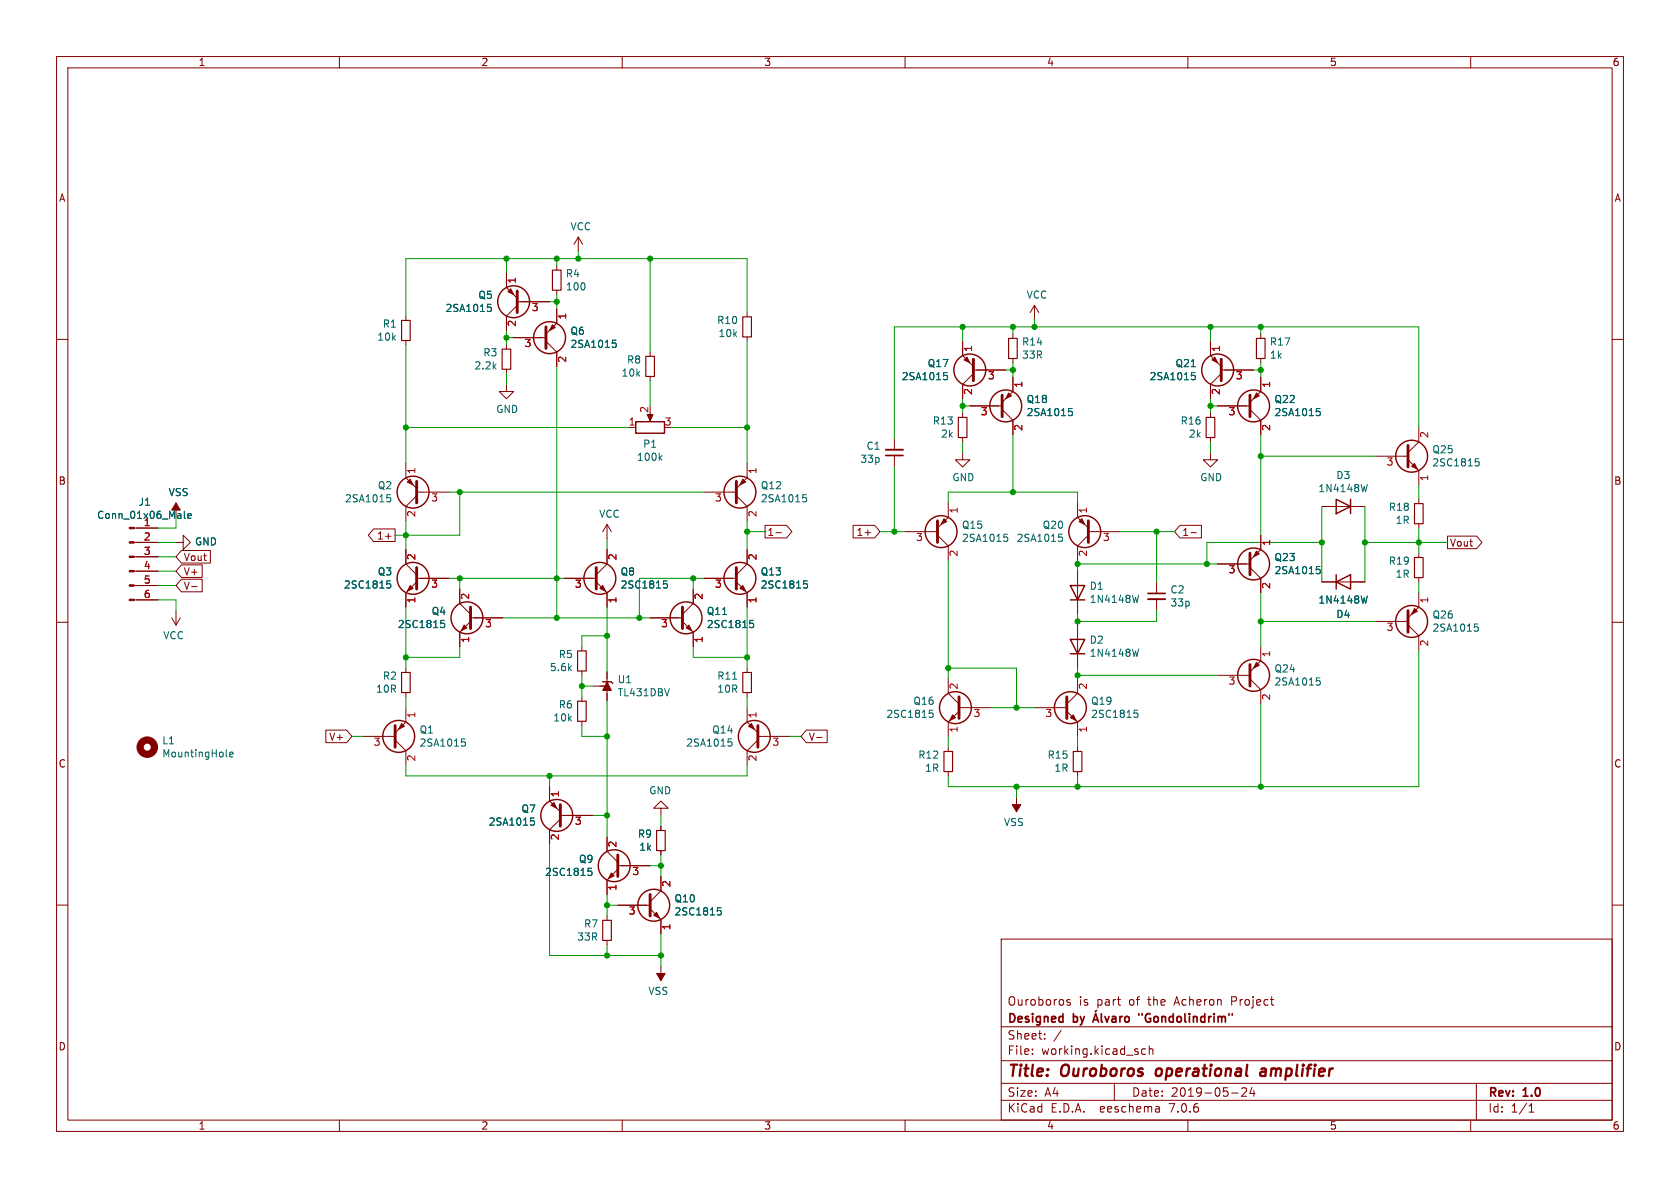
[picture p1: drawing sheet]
<svg xmlns="http://www.w3.org/2000/svg" width="297mm" height="210mm" viewBox="0 0 297 210" stroke-linecap="round" stroke-linejoin="round" font-family="sans-serif">
<g fill="none" stroke="#840000" stroke-width=".18">
<path d="M10 10h277v190h-277zM12 12h273v186h-273zM60 10v2M110 10v2M160 10v2M210 10v2M260 10v2M10 60h2M71.8 55.9v.7M89.5 48.3v2.5l1.9 1.9M90.8 59.7h5.7M91.4 54l-1.9 1.9v2.5"/>
<path d="M91.4 53.3h5.8M98.4 54.6v2.6l-1.9 1.9M98.4 47v.8M98.4 51.3v.8M102.2 41.9l-.7 1.3M102.2 41.9v2.6M102.2 41.9l.8 1.3M132.1 55.2v.8M132.1 59.6v.7M179.1 59.1v.7M182.9 54l-.8 1.2M182.9 54v2.5"/>
<path d="M182.9 54l.7 1.2M222.9 59.1v.7M285 60h2M71.8 60.2v.8M89.5 67.9v1.3h1.3l-1.3 1.3-1.2-1.3h1.2M89.5 61v.7M89.5 65.3v.7M96.5 60.3l1.9 1.9v2.6M111.1 75.6h1.3M114.9 62.2v.8M114.9 66.5v.8M114.9 73v1"/>
<path d="M158.1 77.5v2M170.2 60.3v2.6l1.9 1.9M170.2 73v.8M170.2 77.3v.8M171.4 71.8h5.8M172.1 65.4h5.7M172.1 66l-1.9 1.9v2.6M177.2 72.4l1.9 1.9v2.5M179.1 63.4v.7M179.1 66.7v2.5l-1.9 1.9M214 60.3v2.6l1.9 1.9M214 73v.8"/>
<path d="M214 77.3v.8M215.3 71.8h5.7M215.9 65.4h5.7M215.9 66l-1.9 1.9v2.6M221 72.4l1.9 1.9v2.5M222.9 63.4v.7M222.9 66.7v2.5l-1.9 1.9M250.8 75.6v2.5l-1.9 1.9M23.7 98.4h4.2M23.7 95.9h4.2M23.7 93.3h4.2M31.1 95.9h1.3v-1.3l1.3 1.3-1.3 1.3v-1.3"/>
<path d="M31.1 88.9v2.5M32.1 99.9h3.6v2.2h-3.6l-1-1.1zM32.1 97.3h5.1v2.2h-5.1l-1-1.1zM66.1 93.5h3.7v2.2h-3.7l-1-1.1zM68.2 94.8h.9M71.8 81.9v2.6l1.9 1.9M71.8 97.2v2.5l1.9 1.9M73.7 87h5.7M73.7 87.6l-1.9 1.9v2.6M107.3 92.7v2.6M107.3 97.2v2.5l-1.9 1.9M107.3 92.7l-.7 1.3"/>
<path d="M107.3 92.7l.8 1.3M124.5 87h5.7M130.2 87.6l1.9 1.9v2.6M132.1 81.9v2.6l-1.9 1.9M132.1 97.2v2.5l-1.9 1.9M135.3 92.9h3.8l.9 1.1-.9 1.1h-3.8zM137.2 94.2h1M150.8 92.9h3.8l1 1.1-1 1.1h-3.8zM152.9 94.2h1M158.1 80.5v2.1M160 94h5.7M165.7 94.6l1.9 1.9v2.6"/>
<path d="M167.6 88.9v2.5l-1.9 1.9M170.2 80v1.3h1.2l-1.2 1.3-1.3-1.3h1.3M190.5 88.9v2.5l1.9 1.9M192.4 94.6l-1.9 1.9v2.6M192.4 94h5.7M208.6 92.9h3.8v2.2h-3.8l-1-1.1zM210.5 94.2h1M214 80v1.3h1.3l-1.3 1.3-1.3-1.3h1.3M215.3 99.7h5.7M222.9 94.6v2.6l-1.9 1.9M233.7 89.5h7.6M243.2 80.6h5.6"/>
<path d="M248.9 81.3l1.9 1.9v2.5M250.8 88.3v.7M250.8 92.6v.7M250.8 97.8v.8M255.9 94.8h5.1l1 1.1-1 1.1h-5.1zM10 110h2M23.7 106h4.2M23.7 103.5h4.2M23.7 101h4.2M30.4 109.2l.7 1.3M31.1 108v2.5M31.9 109.2l-.8 1.3"/>
<path d="M32.1 102.4h3.6v2.2h-3.6l-1-1.1zM33.9 103.7h.9M71.8 118.1v.8M73.7 102.9l-1.9 1.9v2.5M73.8 102.2h5.6M81.3 104.1v2.6l1.9 1.9M83.2 109.9l-1.9 1.9v2.5M83.3 109.2h5.6M99.7 102.2h5.6M102.9 114.3v.8M102.9 118.6v.8M105.4 102.9l1.9 1.9v2.5"/>
<path d="M114.9 109.2h5.6M120.6 109.9l2 1.9v2.5M122.6 104.1v2.6l-2 1.9M124.5 102.2h5.5M130.2 102.9l1.9 1.9v2.5M132.1 118.1v.8M190.5 101v7.6M190.5 110.5v7.6M204.5 102.9v2M204.5 105.9v2.1M215.3 119.4h5.7M221 100.3l1.9 1.9v2.6"/>
<path d="M222.9 114.3v2.5l-1.9 1.9M233.7 102.9h7.6M243.2 109.9h5.7M248.9 110.5l1.9 1.9v2.5M250.8 102.1v.8M250.8 104.8v2.5l-1.9 1.9M285 110h2M57.6 129.1h3.7l.9 1.1-.9 1.1h-3.7zM64.1 130.2h5.7M69.8 130.8l2 1.9v2.6M71.8 122.4v.8M71.8 125.1v2.5l-2 1.9"/>
<path d="M97.2 139.1v2.5l1.9 1.9M102.9 123.2v.8M102.9 127.5v.8M104.8 121.3h2.5M107.3 120v-1.3v5.1v-1.2M132.1 122.4v.8M132.1 125.1v2.5l1.9 1.9M134 130.8l-1.9 1.9v2.6M134 130.2h5.7M142.6 129.1h3.6v2.2h-3.6l-1-1.1zM144.4 130.4h.9M167.6 120v2.6l1.9 1.9"/>
<path d="M167.6 132.1v.7M167.6 136.4v.8M169.5 125.7l-1.9 1.9v2.6M169.7 125.1h5.6M182.9 125.1h5.6M188.6 125.7l1.9 1.9v2.6M190.5 120v2.6l-1.9 1.9M190.5 132.1v.7M190.5 136.4v.8M221 120l1.9 1.9v2.6M10 160h2M99.1 144.1h5.7"/>
<path d="M99.1 144.8l-1.9 1.9v2.5M107.3 148v2.5l1.9 1.9M109.2 153.7l-1.9 1.9v2.5M109.3 153h5.6M116.8 142.9h1.3l-1.3-1.3-1.2 1.3h1.2v1.2M116.8 154.9v2.6l-1.9 1.9M116.8 146.1v.7M116.8 150.4v.7M179.7 141v2.5M285 160h2M107.3 161.9v.8M107.3 166.2v.8"/>
<path d="M109.2 160h5.6M114.9 160.7l1.9 1.9v2.5M116.8 170.8v2.6M177 166h108v32h-108zM189.2 176.8l-.4-.1-.2 .2 .1 .2 .5 .2v.3h-.6M60 198v2M110 198v2M160 198v2M177 194.5h108M177 191.5h108M177 187.5h108M177 181.5h108"/>
<path d="M182.5 186.3v.1M182.5 185.5v.1M184.7 183.6v.1M184.7 182.8v.1M187.6 182.1l-1.3 2M197 191.5v3M202.5 185.5l-.4-.1-.3 .3v.4l.2 .2h.5M203.2 185.5l.2-.1 .3 .1 .1 .9M203.2 184.9v1.5M204.9 195.7l.1 .9M205 196.5l-.2 .1M205 196h-.2"/>
<path d="M210 198v2M217.7 193.2h1.2M220.3 192.4v.5l-.8 .9h.9M221.3 192.2l-.3 1.1h.9M221.7 192.8v1M260 198v2M261 191.5v6.5M270.3 196.6h.9M270.3 195.5l.4-.4v1.5"/>
</g>
<path d="M204.5 189.1l-.2 .7 .3 .4M223 189l.2-.1 .5 .1M223.8 189.4h-.7a.4 .4 0 0 0-.3 .4 .4 .4 0 0 0 .2 .4l.7-.1" fill="none" stroke="#840000" stroke-width=".4"/>
<g fill="none" stroke="#840000" stroke-width=".3">
<path d="M156.6 80.5h3M202.9 104.9h3.1M194.7 179.2v1.3l.2 .2M195.3 179.7l.4 1 .4-1M196.6 179.8h.6l.1 .9M198 179.7v1M198.4 179.7l-.3 .1-.1 .2M198.9 179.8l.2-.1 .5 .1v.6l-.1 .2-.4 .1-.2-.2zM201.3 179.2v.3M201.9 179.2v.3M193.2 180.7l.5-1.5 .5 1.5M193.3 180.3h.8"/>
<path d="M197.3 180l-.5 .1a.29 .29 0 0 0-.3 .3 .29 .29 0 0 0 .3 .3l.5-.1"/>
</g>
<g fill="none" stroke="#840000" stroke-width=".2">
<path d="M71 56.6h1.5v3.6h-1.5zM97.7 47.8h1.5v3.5h-1.5zM131.3 56h1.5v3.6h-1.5zM178.3 59.8h1.5v3.6h-1.5zM222.1 59.8h1.5v3.6h-1.5zM88.8 61.7h1.5v3.6h-1.5zM114.2 63h1.5v3.5h-1.5zM169.4 73.8h1.5v3.5h-1.5zM213.2 73.8h1.6v3.5h-1.6zM250.1 89h1.5v3.6h-1.5zM250.1 98.6h1.5v3.5h-1.5zM71 118.9h1.5v3.5h-1.5z"/>
<path d="M102.1 115.1h1.5v3.5h-1.5zM131.3 118.9h1.5v3.5h-1.5zM102.1 124h1.5v3.5h-1.5zM166.9 132.8h1.5v3.6h-1.5zM189.7 132.8h1.6v3.6h-1.6zM116.1 146.8h1.5v3.6h-1.5zM106.6 162.7h1.5v3.5h-1.5z"/>
</g>
<g fill="none" stroke="#006464" stroke-width=".18">
<path d="M86.2 53.8h.6M86.3 54.3h.3l.3 .2-.1 .4-.5 .2M108.3 60.1h.6M108.4 60.6h.3l.3 .3-.2 .5h-.4M166.9 65.9h.6M167 66.3h.3l.2 .3v.4l-.5 .1M188.9 72.2h.6M189.1 72.7h.3l.2 .2-.1 .5-.4 .1M210.7 65.9h.6M210.8 66.3h.3l.2 .3v.4l-.5 .1M232.7 72.2h.7M232.9 72.7h.3l.2 .2-.1 .5-.4 .1"/>
<path d="M32.6 90.4v1.1l.2 .1M33.2 91.2l.6-.1-.1-.2-.3-.1-.2 .2 .1 .6h.4M68.4 87.4h.6M68.5 87.9h.3l.3 .3-.1 .4-.5 .1M116.7 80.9l.3 .5M117 80.5l-.5 .5M141.9 87.4h.6M142.1 87.9h.3l.2 .3-.1 .5h-.4M177.5 94.4h.6M177.6 94.9h.3l.3 .3-.2 .4-.4 .1M187.2 94.4h.6M187.3 94.9h.3l.2 .3v.4l-.5 .1"/>
<path d="M241.7 85.6l-.3 1.3M260.8 81.1h.6M261 81.6h.3l.2 .2-.1 .4-.4 .2M68.4 102.7h.6M68.5 103.2h.3l.3 .2-.1 .4-.5 .2M78 109.7h.6M78.1 110.2h.3l.2 .2v.4l-.5 .1M117.3 102.7h.6M117.5 103.2h.3l.2 .2-.1 .5-.4 .1M132.6 109.7h.6M132.7 110.2h.3l.2 .2-.1 .5h-.4M142.1 102.7h.6"/>
<path d="M142.2 103.2h.3l.3 .2-.2 .5-.4 .1M201.3 105.2l-.3 1.3M201.3 114.8l-.3 1.2M232.7 100.1h.7M232.7 119.8h.7M232.9 100.6h.3l.2 .3-.1 .5h-.4M241.7 105.4l-.3 1.2M260.7 110.3h.6M260.8 110.8h.3l.3 .2-.2 .5-.4 .1M40 133.6l.2 .2M40.6 133.4l.6-.1-.1-.3h-.3l-.2 .1 .1 .6h.4M81.6 130.6h.6"/>
<path d="M81.7 131.1h.3l.3 .3-.1 .4-.5 .1M128.8 130.6h.6M128.9 131.1h.3l.2 .3v.4l-.5 .1M129.5 120.1h.8M164.3 125.5h.6M164.4 126h.3l.3 .3-.1 .4-.5 .1M200.5 125.5h.6M200.6 126h.3l.3 .3-.1 .5h-.5M232.9 120.3h.3l.2 .3-.1 .4-.4 .1M93.8 144.6h.6M93.9 145.1h.3l.3 .2-.1 .4-.5 .2M104 153.5h.6"/>
<path d="M104.1 154h.3l.3 .2-.1 .4-.5 .2M126.9 160.5h.6M127 161h.3l.2 .2-.1 .5h-.4"/>
</g>
<circle cx="26" cy="132.1" r="1.27" fill="none" stroke="#840000" stroke-width="1.3"/>
<g fill="#840000" stroke="#840000" stroke-width=".51">
<path d="M73.7 85.1v3.8z"/>
<path d="M134 128.3v3.8z"/>
<path d="M99.1 142.2v3.9z"/>
<path d="M172.1 63.5v3.8z"/>
<path d="M177.2 69.9v3.8z"/>
<path d="M130.2 85.1v3.8z"/>
<path d="M69.8 128.3v3.8z"/>
<path d="M91.4 51.4v3.8z"/>
<path d="M96.5 57.8v3.8z"/>
<path d="M215.9 63.5v3.8z"/>
<path d="M192.4 92.1v3.8z"/>
<path d="M221 97.8v3.8z"/>
<path d="M221 117.5v3.8z"/>
<path d="M165.7 92.1v3.8z"/>
<path d="M221 69.9v3.8z"/>
<path d="M248.9 108v3.8z"/>
</g>
<g fill="#840000" stroke="#840000" stroke-width=".18">
<path d="M72 85.2l.5-.5 .5 1z"/>
<path d="M72.5 103.5l.5 .5-1 .5z"/>
<path d="M178.9 142.2h1.6l-.8 1.3z"/>
<path d="M132.3 128.4l.5-.5 .5 1z"/>
<path d="M130.8 104l.5-.5 .5 1z"/>
<path d="M97.4 142.4l.5-.5 .5 1z"/>
<path d="M82 110.5l.5 .5-1 .5z"/>
<path d="M108.1 154.3l.5 .5-1 .5z"/>
<path d="M170.9 63.1l.5 1-1-.5z"/>
<path d="M178.3 69.5l.5 .5-1 .5z"/>
<path d="M131.3 84.7l.5 .5-1 .5z"/>
<path d="M116.1 161.3l.5 1-1-.5z"/>
<path d="M71 127.9l.5 .5-1 .5z"/>
<path d="M121.3 111l.5-.5 .5 1z"/>
<path d="M106 104l.6-.5 .5 1z"/>
<path d="M22.9 105.9h.8v.3h-.8z"/>
<path d="M22.9 103.4h.8v.2h-.8z"/>
<path d="M22.9 100.8h.8v.3h-.8z"/>
<path d="M22.9 98.3h.8v.3h-.8z"/>
<path d="M22.9 95.8h.8v.2h-.8z"/>
<path d="M22.9 93.2h.8v.3h-.8z"/>
<path d="M31.1 88.9l.8 1.3h-1.5z"/>
<path d="M116.1 172.1h1.5l-.8 1.3z"/>
<path d="M89.8 51.6l.5-.5 .5 1z"/>
<path d="M107.3 120.5l.8 1.5h-1.5z"/>
<path d="M114.4 73.3h1l-.5 1.1z"/>
<path d="M97.7 57.4l.5 .5-1 .5z"/>
<path d="M214.2 63.6l.6-.5 .5 1z"/>
<path d="M191.3 91.7l.5 1-1-.5z"/>
<path d="M222.1 97.4l.5 .5-1 .5z"/>
<path d="M222.1 117.1l.5 .5-1 .5z"/>
<path d="M166.9 91.7l.5 .5-1 .5z"/>
<path d="M249.6 82.4l.5-.5 .5 1z"/>
<path d="M222.1 69.5l.5 .5-1 .5z"/>
<path d="M250.1 107.6l.5 .5-1 .5z"/>
<path d="M189.2 126.9l.5-.5 .5 1z"/>
<path d="M168.4 126.4l.5 .5-1 .5z"/>
</g>
<g fill="none" stroke="#840000" stroke-width=".25">
<path d="M112.4 74.5h5.1v2.1h-5.1zM236.2 88.3l2.6 1.2-2.6 1.3zM238.8 88.3v2.5M189.2 103.5h2.6l-1.3 2.5zM189.2 113h2.6l-1.3 2.6zM189.2 106h2.6M189.2 115.6h2.6M236.2 102.9l2.6-1.3v2.5zM236.2 101.6v2.5M106.6 120.5h1.5l.2 .3"/>
<circle cx="90.8" cy="53.3" r="2.82"/>
<circle cx="97.2" cy="59.7" r="2.82"/>
<circle cx="171.4" cy="65.4" r="2.82"/>
<circle cx="177.8" cy="71.8" r="2.82"/>
<circle cx="215.3" cy="65.4" r="2.82"/>
<circle cx="221.6" cy="71.8" r="2.82"/>
<circle cx="73" cy="87" r="2.82"/>
<circle cx="130.8" cy="87" r="2.82"/>
<circle cx="166.4" cy="94" r="2.82"/>
<circle cx="191.8" cy="94" r="2.82"/>
<circle cx="221.6" cy="99.7" r="2.82"/>
<circle cx="249.6" cy="80.6" r="2.82"/>
<circle cx="73" cy="102.2" r="2.82"/>
<circle cx="82.5" cy="109.2" r="2.82"/>
<circle cx="106" cy="102.2" r="2.82"/>
<circle cx="121.3" cy="109.2" r="2.82"/>
<circle cx="130.8" cy="102.2" r="2.82"/>
<circle cx="221.6" cy="119.4" r="2.82"/>
<circle cx="249.6" cy="109.9" r="2.82"/>
<circle cx="70.5" cy="130.2" r="2.82"/>
<circle cx="133.3" cy="130.2" r="2.82"/>
<circle cx="168.9" cy="125.1" r="2.82"/>
<circle cx="189.2" cy="125.1" r="2.82"/>
<circle cx="98.4" cy="144.1" r="2.82"/>
<circle cx="108.6" cy="153" r="2.82"/>
<circle cx="115.6" cy="160" r="2.82"/>
</g>
<path d="M248.9 78.7v3.9M73.7 100.3v3.8M83.2 107.3v3.8M105.4 100.3v3.8M120.6 107.3v3.8M130.2 100.3v3.8M169.5 123.2v3.8M188.6 123.2v3.8M109.2 151.1v3.8M114.9 158.1v3.8" fill="none" stroke="#840000" stroke-width=".51"/>
<path d="M156.6 79.5h3M202.9 105.9h3.1" fill="none" stroke="#840000" stroke-width=".33"/>
<g fill="none" stroke="#009600" stroke-width=".18">
<path d="M89.5 45.7v2.6M89.5 58.4v2.6M89.5 59.7h1.3M97.2 53.3h1.2M98.4 45.7v1.3M98.4 52.1v2.5M102.2 44.5v1.2M114.9 45.7v16.5M132.1 55.2v-9.5h-60.3v10.2M170.2 57.8v2.5M179.1 57.8v1.3M182.9 56.5v1.3"/>
<path d="M214 57.8v2.5M222.9 57.8v1.3M71.8 61v20.9M71.8 75.6h39.3M89.5 66v1.9M98.4 64.8v44.4M114.9 67.3v4.5M118.7 75.6h13.4M132.1 60.3v21.6M170.2 71.8h1.2M170.2 70.5v2.5M170.2 78.1v1.9"/>
<path d="M177.8 65.4h1.3M179.1 64.1v2.6M179.1 76.8v10.2M214 70.5v2.5M214 78.1v1.9M214 71.8h1.3M221.6 65.4h1.3M222.9 64.1v2.6M222.9 76.8v17.8M250.8 75.6v-17.8h-92.7v19.7M27.9 95.9h3.2M27.9 98.4h3.2"/>
<path d="M31.1 91.4v1.9h-3.2M71.8 92.1v5.1M79.4 87h45.1M81.3 87v7.6h-11.5M107.3 95.3v1.9M132.1 94h3.2M132.1 92.1v5.1M155.6 94h4.4M158.1 82.6v11.4M167.6 88.9v-1.9h22.9v1.9M167.6 99.1v20.9M190.5 99.1v1.9"/>
<path d="M190.5 99.7h24.8M198.1 94h9.5M204.5 94v8.9M222.9 80.6h20.3M233.7 95.9h-20.3v3.8M233.7 89.5v13.4M241.3 95.9h14.6M241.3 89.5v13.4M250.8 85.7v2.6M250.8 93.3v4.5M27.9 101h3.2M27.9 106h3.2v2"/>
<path d="M27.9 103.5h3.2M71.8 107.3v10.8M79.4 102.2h20.3M81.3 114.3v1.9h-9.5M81.3 102.2v1.9M88.9 109.2h26M102.9 119.4v3.8M107.3 112.4h-4.4v1.9M107.3 107.3v11.4M122.6 114.3v1.9h9.5M122.6 102.2v1.9M124.5 102.2h-11.5v7"/>
<path d="M132.1 107.3v10.8M167.6 118.1h12.1v7M190.5 108.6v1.9M190.5 118.1v1.9M190.5 119.4h24.8M204.5 108v1.9h-14M222.9 104.8v9.5M222.9 109.9h20.3M250.8 102.9v1.9M250.8 114.9v24.2h-83.2v-1.9M62.2 130.2h1.9M71.8 123.2v1.9"/>
<path d="M71.8 135.3v1.9h60.3v-1.9M97.2 137.2v1.9M102.9 128.3v1.9h4.4M102.9 121.3h1.9M107.3 123.8v24.2M132.1 123.2v1.9M139.7 130.2h1.9M167.6 130.2v1.9M175.3 125.1h7.6M179.7 139.1v1.9M190.5 130.2v1.9M190.5 137.2v1.9"/>
<path d="M222.9 124.5v14.6M97.2 149.2v19.7h19.6M104.8 144.1h2.5M107.3 158.1v3.8M114.9 153h1.9M116.8 144.1v2M116.8 151.1v3.8M107.3 167v1.9M107.3 160h1.9M116.8 165.1v5.7"/>
</g>
<g fill="#009600" stroke="#009600" stroke-width=".18">
<circle cx="71.8" cy="94.6" r=".46"/>
<circle cx="98.4" cy="109.2" r=".46"/>
<circle cx="102.9" cy="121.3" r=".46"/>
<circle cx="97.2" cy="137.2" r=".46"/>
<circle cx="71.8" cy="116.2" r=".46"/>
<circle cx="132.1" cy="116.2" r=".46"/>
<circle cx="132.1" cy="94" r=".46"/>
<circle cx="170.2" cy="57.8" r=".46"/>
<circle cx="170.2" cy="71.8" r=".46"/>
<circle cx="132.1" cy="75.6" r=".46"/>
<circle cx="122.6" cy="102.2" r=".46"/>
<circle cx="116.8" cy="153" r=".46"/>
<circle cx="107.3" cy="112.4" r=".46"/>
<circle cx="113" cy="109.2" r=".46"/>
<circle cx="107.3" cy="168.9" r=".46"/>
<circle cx="116.8" cy="168.9" r=".46"/>
<circle cx="107.3" cy="144.1" r=".46"/>
<circle cx="107.3" cy="130.2" r=".46"/>
<circle cx="107.3" cy="160" r=".46"/>
<circle cx="81.3" cy="102.2" r=".46"/>
<circle cx="81.3" cy="87" r=".46"/>
<circle cx="71.8" cy="75.6" r=".46"/>
<circle cx="89.5" cy="45.7" r=".46"/>
<circle cx="98.4" cy="102.2" r=".46"/>
<circle cx="89.5" cy="59.7" r=".46"/>
<circle cx="98.4" cy="45.7" r=".46"/>
<circle cx="98.4" cy="53.3" r=".46"/>
<circle cx="102.2" cy="45.7" r=".46"/>
<circle cx="114.9" cy="45.7" r=".46"/>
<circle cx="222.9" cy="80.6" r=".46"/>
<circle cx="214" cy="71.8" r=".46"/>
<circle cx="214" cy="57.8" r=".46"/>
<circle cx="204.5" cy="94" r=".46"/>
<circle cx="222.9" cy="57.8" r=".46"/>
<circle cx="190.5" cy="99.7" r=".46"/>
<circle cx="222.9" cy="109.9" r=".46"/>
<circle cx="213.4" cy="99.7" r=".46"/>
<circle cx="222.9" cy="139.1" r=".46"/>
<circle cx="233.7" cy="95.9" r=".46"/>
<circle cx="241.3" cy="95.9" r=".46"/>
<circle cx="250.8" cy="95.9" r=".46"/>
<circle cx="222.9" cy="65.4" r=".46"/>
<circle cx="190.5" cy="109.9" r=".46"/>
<circle cx="190.5" cy="119.4" r=".46"/>
<circle cx="179.7" cy="125.1" r=".46"/>
<circle cx="190.5" cy="139.1" r=".46"/>
<circle cx="167.6" cy="118.1" r=".46"/>
<circle cx="179.7" cy="139.1" r=".46"/>
<circle cx="182.9" cy="57.8" r=".46"/>
<circle cx="179.1" cy="65.4" r=".46"/>
<circle cx="179.1" cy="87" r=".46"/>
<circle cx="179.1" cy="57.8" r=".46"/>
<circle cx="158.1" cy="94" r=".46"/>
</g>
<g font-size="2.8" fill="#840000">
<text x="178" y="190.9">Title:</text>
<text x="187.7" y="190.9">Ouroboros</text>
<text x="205.2" y="190.9">operational</text>
<text x="224.5" y="190.9">amplifier</text>
</g>
<g font-size="2.1" fill="#840000">
<text x="178" y="178">Ouroboros</text>
<text x="190.7" y="178">is</text>
<text x="194" y="178">part</text>
<text x="199.8" y="178">of</text>
<text x="203.3" y="178">the</text>
<text x="208.1" y="178">Acheron</text>
<text x="218.2" y="178">Project</text>
<text x="178" y="184">Sheet:</text>
<text x="178" y="181.2">Designed</text>
<text x="189.8" y="181.2">by</text>
<text x="202.7" y="181.2">&quot;G ndolindrim&quot;</text>
<text x="178" y="186.7">File:</text>
<text x="184.1" y="186.7">working.kicad_sch</text>
<text x="178" y="196.9">KiCad</text>
<text x="178" y="194.1">Size:</text>
<text x="184.7" y="194.1">A4</text>
<text x="185.7" y="196.9">E.D.A.</text>
<text x="194.6" y="196.9">eeschema</text>
<text x="200" y="194.1">Date:</text>
<text x="207" y="196.9">7.0.6</text>
<text x="207" y="194.1">2019-05-24</text>
<text x="263" y="194.3">Rev:</text>
<text x="263" y="196.9">Id:</text>
<text x="267.1" y="196.9">1/1</text>
<text x="269.4" y="194.3">1.0</text>
</g>
<g font-size="1.8" fill="#840000">
<text x="35" y="11.9">1</text>
<text x="85" y="11.9">2</text>
<text x="135" y="11.9">3</text>
<text x="185" y="11.9">4</text>
<text x="235" y="11.9">5</text>
<text x="285" y="11.9">6</text>
<text x="10.3" y="35.9">A</text>
<text x="285.3" y="35.9">A</text>
<text x="10.3" y="85.9">B</text>
<text x="285.3" y="85.9">B</text>
<text x="66.5" y="95.6">1+</text>
<text x="135.6" y="94.9">1-</text>
<text x="151.3" y="94.9">1+</text>
<text x="208.9" y="94.9">1-</text>
<text x="32.4" y="101.9">V+</text>
<text x="32.4" y="99.4">Vout</text>
<text x="256.2" y="96.8">Vout</text>
<text x="32.4" y="104.5">V-</text>
<text x="58.1" y="131.1">V+</text>
<text x="142.9" y="131.1">V-</text>
<text x="10.3" y="135.9">C</text>
<text x="285.3" y="135.9">C</text>
<text x="10.3" y="185.9">D</text>
<text x="285.3" y="185.9">D</text>
<text x="35" y="199.9">1</text>
<text x="85" y="199.9">2</text>
<text x="135" y="199.9">3</text>
<text x="185" y="199.9">4</text>
<text x="235" y="199.9">5</text>
<text x="285" y="199.9">6</text>
</g>
<g font-size="1.8" fill="#006464">
<text x="100.8" y="40.9">VCC</text>
<text x="84.5" y="53">Q5</text>
<text x="99.9" y="49.2">R4</text>
<text x="99.9" y="51.5">100</text>
<text x="181.4" y="53">VCC</text>
<text x="67.6" y="58.1">R1</text>
<text x="78.7" y="55.3">2SA1015</text>
<text x="100.7" y="59.4">Q6</text>
<text x="126.7" y="57.5">R10</text>
<text x="126.9" y="59.8">10k</text>
<text x="66.6" y="60.4">10k</text>
<text x="83.8" y="65.5">2.2k</text>
<text x="85.3" y="63.2">R3</text>
<text x="100.7" y="61.7">2SA1015</text>
<text x="110.7" y="64.5">R8</text>
<text x="163.9" y="65.1">Q17</text>
<text x="180.6" y="61.3">R14</text>
<text x="180.6" y="63.6">33R</text>
<text x="207.7" y="65.1">Q21</text>
<text x="224.4" y="61.3">R17</text>
<text x="224.4" y="63.6">1k</text>
<text x="109.8" y="66.8">10k</text>
<text x="159.3" y="67.4">2SA1015</text>
<text x="181.4" y="71.5">Q18</text>
<text x="203.1" y="67.4">2SA1015</text>
<text x="225.2" y="71.5">Q22</text>
<text x="87.6" y="73.2">GND</text>
<text x="164.8" y="75.3">R13</text>
<text x="166.3" y="77.6">2k</text>
<text x="181.4" y="73.8">2SA1015</text>
<text x="208.6" y="75.3">R16</text>
<text x="210.1" y="77.6">2k</text>
<text x="225.2" y="73.8">2SA1015</text>
<text x="112.5" y="81.7">100k</text>
<text x="113.6" y="79.3">P1</text>
<text x="152" y="82">33p</text>
<text x="153.1" y="79.7">C1</text>
<text x="253.1" y="80.3">Q25</text>
<text x="253.1" y="82.7">2SC1815</text>
<text x="24.4" y="89.6">J1</text>
<text x="29.7" y="87.9">VSS</text>
<text x="60.9" y="89">2SA1015</text>
<text x="66.7" y="86.7">Q2</text>
<text x="134.4" y="86.7">Q12</text>
<text x="134.4" y="89">2SA1015</text>
<text x="168.3" y="85.3">GND</text>
<text x="212.1" y="85.3">GND</text>
<text x="233" y="87.2">1N4148W</text>
<text x="236.1" y="84.9">D3</text>
<text x="17.1" y="91.9">Conn_01x06_Male</text>
<text x="105.8" y="91.7">VCC</text>
<text x="170" y="93.7">Q15</text>
<text x="170" y="96">2SA1015</text>
<text x="179.6" y="96">2SA1015</text>
<text x="184.2" y="93.7">Q20</text>
<text x="245.4" y="90.5">R18</text>
<text x="246.6" y="92.8">1R</text>
<text x="34.4" y="96.6">GND</text>
<text x="66.7" y="101.9">Q3</text>
<text x="109.6" y="101.9">Q8</text>
<text x="134.4" y="101.9">Q13</text>
<text x="225.2" y="99.4">Q23</text>
<text x="225.2" y="101.7">2SA1015</text>
<text x="245.4" y="100">R19</text>
<text x="60.7" y="104.2">2SC1815</text>
<text x="109.6" y="104.2">2SC1815</text>
<text x="134.4" y="104.2">2SC1815</text>
<text x="192.5" y="104.5">D1</text>
<text x="192.5" y="106.8">1N4148W</text>
<text x="206.8" y="105.1">C2</text>
<text x="206.8" y="107.4">33p</text>
<text x="233" y="106.9">1N4148W</text>
<text x="246.6" y="102.3">1R</text>
<text x="28.8" y="113.2">VCC</text>
<text x="70.2" y="111.2">2SC1815</text>
<text x="76.2" y="108.9">Q4</text>
<text x="124.9" y="108.9">Q11</text>
<text x="124.9" y="111.2">2SC1815</text>
<text x="192.5" y="114">D2</text>
<text x="236.1" y="109.4">D4</text>
<text x="253.1" y="109.6">Q26</text>
<text x="253.1" y="111.9">2SA1015</text>
<text x="97.1" y="118.8">5.6k</text>
<text x="98.7" y="116.5">R5</text>
<text x="192.5" y="116.3">1N4148W</text>
<text x="225.2" y="119.1">Q24</text>
<text x="66.4" y="122.7">10R</text>
<text x="67.6" y="120.3">R2</text>
<text x="98.7" y="125.4">R6</text>
<text x="109.1" y="121">U1</text>
<text x="109.1" y="123.3">TL431DBV</text>
<text x="126.7" y="120.3">R11</text>
<text x="126.7" y="122.7">10R</text>
<text x="161.4" y="124.8">Q16</text>
<text x="192.8" y="124.8">Q19</text>
<text x="225.2" y="121.4">2SA1015</text>
<text x="28.6" y="131.8">L1</text>
<text x="74.1" y="129.9">Q1</text>
<text x="97.7" y="127.7">10k</text>
<text x="125.8" y="129.9">Q14</text>
<text x="156.6" y="127.1">2SC1815</text>
<text x="192.8" y="127.1">2SC1815</text>
<text x="28.6" y="134.1">MountingHole</text>
<text x="74.1" y="132.2">2SA1015</text>
<text x="121.2" y="132.2">2SA1015</text>
<text x="162.2" y="134.3">R12</text>
<text x="163.4" y="136.6">1R</text>
<text x="185.1" y="134.3">R15</text>
<text x="186.3" y="136.6">1R</text>
<text x="92.1" y="143.8">Q7</text>
<text x="114.7" y="140.6">GND</text>
<text x="86.3" y="146.2">2SA1015</text>
<text x="112.7" y="148.3">R9</text>
<text x="177.4" y="146.2">VSS</text>
<text x="96.3" y="155">2SC1815</text>
<text x="102.3" y="152.7">Q9</text>
<text x="112.9" y="150.6">1k</text>
<text x="119.1" y="159.7">Q10</text>
<text x="101.9" y="166.5">33R</text>
<text x="103.1" y="164.2">R7</text>
<text x="119.1" y="162">2SC1815</text>
<text x="114.5" y="176.1">VSS</text>
</g>
<g font-size="1.8" fill="#a90000">
<text x="91.5" y="50.2" transform="rotate(-90 91.5 50.2)">1</text>
<text x="91.5" y="57.9" transform="rotate(-90 91.5 57.9)">2</text>
<text x="93.9" y="55.3">3</text>
<text x="100.4" y="56.6" transform="rotate(-90 100.4 56.6)">1</text>
<text x="92.6" y="61.7">3</text>
<text x="100.4" y="64.2" transform="rotate(-90 100.4 64.2)">2</text>
<text x="172.2" y="62.3" transform="rotate(-90 172.2 62.3)">1</text>
<text x="216" y="62.3" transform="rotate(-90 216 62.3)">1</text>
<text x="172.2" y="69.9" transform="rotate(-90 172.2 69.9)">2</text>
<text x="174.6" y="67.4">3</text>
<text x="181.1" y="68.7" transform="rotate(-90 181.1 68.7)">1</text>
<text x="216" y="69.9" transform="rotate(-90 216 69.9)">2</text>
<text x="218.4" y="67.4">3</text>
<text x="224.9" y="68.7" transform="rotate(-90 224.9 68.7)">1</text>
<text x="111.1" y="75.3">1</text>
<text x="114.7" y="73.1" transform="rotate(-90 114.7 73.1)">2</text>
<text x="117.4" y="75.3">3</text>
<text x="173.3" y="73.7">3</text>
<text x="181.1" y="76.3" transform="rotate(-90 181.1 76.3)">2</text>
<text x="217.1" y="73.7">3</text>
<text x="224.9" y="76.3" transform="rotate(-90 224.9 76.3)">2</text>
<text x="252.8" y="77.5" transform="rotate(-90 252.8 77.5)">2</text>
<text x="73.7" y="83.9" transform="rotate(-90 73.7 83.9)">1</text>
<text x="134.1" y="83.9" transform="rotate(-90 134.1 83.9)">1</text>
<text x="245" y="82.6">3</text>
<text x="76.1" y="89">3</text>
<text x="126.3" y="89">3</text>
<text x="252.8" y="85.2" transform="rotate(-90 252.8 85.2)">1</text>
<text x="25.3" y="93.1">1</text>
<text x="25.3" y="95.6">2</text>
<text x="73.7" y="91.5" transform="rotate(-90 73.7 91.5)">2</text>
<text x="134.1" y="91.5" transform="rotate(-90 134.1 91.5)">2</text>
<text x="161.9" y="96">3</text>
<text x="169.6" y="90.9" transform="rotate(-90 169.6 90.9)">1</text>
<text x="192.5" y="90.9" transform="rotate(-90 192.5 90.9)">1</text>
<text x="194.9" y="96">3</text>
<text x="25.3" y="98.2">3</text>
<text x="25.3" y="100.7">4</text>
<text x="73.7" y="99.1" transform="rotate(-90 73.7 99.1)">2</text>
<text x="109.3" y="99.1" transform="rotate(-90 109.3 99.1)">2</text>
<text x="134.1" y="99.1" transform="rotate(-90 134.1 99.1)">2</text>
<text x="169.6" y="98.5" transform="rotate(-90 169.6 98.5)">2</text>
<text x="192.5" y="98.5" transform="rotate(-90 192.5 98.5)">2</text>
<text x="217.1" y="101.7">3</text>
<text x="224.9" y="96.6" transform="rotate(-90 224.9 96.6)">1</text>
<text x="25.3" y="103.3">5</text>
<text x="25.3" y="105.8">6</text>
<text x="73.7" y="106.8" transform="rotate(-90 73.7 106.8)">1</text>
<text x="76.1" y="104.2">3</text>
<text x="83.3" y="106.1" transform="rotate(-90 83.3 106.1)">2</text>
<text x="101.5" y="104.2">3</text>
<text x="109.3" y="106.8" transform="rotate(-90 109.3 106.8)">1</text>
<text x="124.5" y="106.1" transform="rotate(-90 124.5 106.1)">2</text>
<text x="126.3" y="104.2">3</text>
<text x="134.1" y="106.8" transform="rotate(-90 134.1 106.8)">1</text>
<text x="224.9" y="104.2" transform="rotate(-90 224.9 104.2)">2</text>
<text x="252.8" y="106.8" transform="rotate(-90 252.8 106.8)">1</text>
<text x="83.3" y="113.7" transform="rotate(-90 83.3 113.7)">1</text>
<text x="85.7" y="111.2">3</text>
<text x="116.8" y="111.2">3</text>
<text x="124.5" y="113.7" transform="rotate(-90 124.5 113.7)">1</text>
<text x="245" y="111.8">3</text>
<text x="224.9" y="116.3" transform="rotate(-90 224.9 116.3)">1</text>
<text x="252.8" y="114.4" transform="rotate(-90 252.8 114.4)">2</text>
<text x="169.6" y="122" transform="rotate(-90 169.6 122)">2</text>
<text x="192.5" y="122" transform="rotate(-90 192.5 122)">2</text>
<text x="217.1" y="121.4">3</text>
<text x="224.9" y="123.9" transform="rotate(-90 224.9 123.9)">2</text>
<text x="73.7" y="127.1" transform="rotate(-90 73.7 127.1)">1</text>
<text x="134.1" y="127.1" transform="rotate(-90 134.1 127.1)">1</text>
<text x="169.6" y="129.6" transform="rotate(-90 169.6 129.6)">1</text>
<text x="172" y="127.1">3</text>
<text x="184.7" y="127.1">3</text>
<text x="192.5" y="129.6" transform="rotate(-90 192.5 129.6)">1</text>
<text x="66" y="132.2">3</text>
<text x="73.7" y="134.7" transform="rotate(-90 73.7 134.7)">2</text>
<text x="134.1" y="134.7" transform="rotate(-90 134.1 134.7)">2</text>
<text x="136.5" y="132.2">3</text>
<text x="99.1" y="141" transform="rotate(-90 99.1 141)">1</text>
<text x="99.1" y="148.7" transform="rotate(-90 99.1 148.7)">2</text>
<text x="101.5" y="146.1">3</text>
<text x="109.3" y="149.9" transform="rotate(-90 109.3 149.9)">2</text>
<text x="111.7" y="155">3</text>
<text x="109.3" y="157.6" transform="rotate(-90 109.3 157.6)">1</text>
<text x="118.8" y="156.9" transform="rotate(-90 118.8 156.9)">2</text>
<text x="111.1" y="162">3</text>
<text x="118.8" y="164.5" transform="rotate(-90 118.8 164.5)">1</text>
</g>
</svg>
